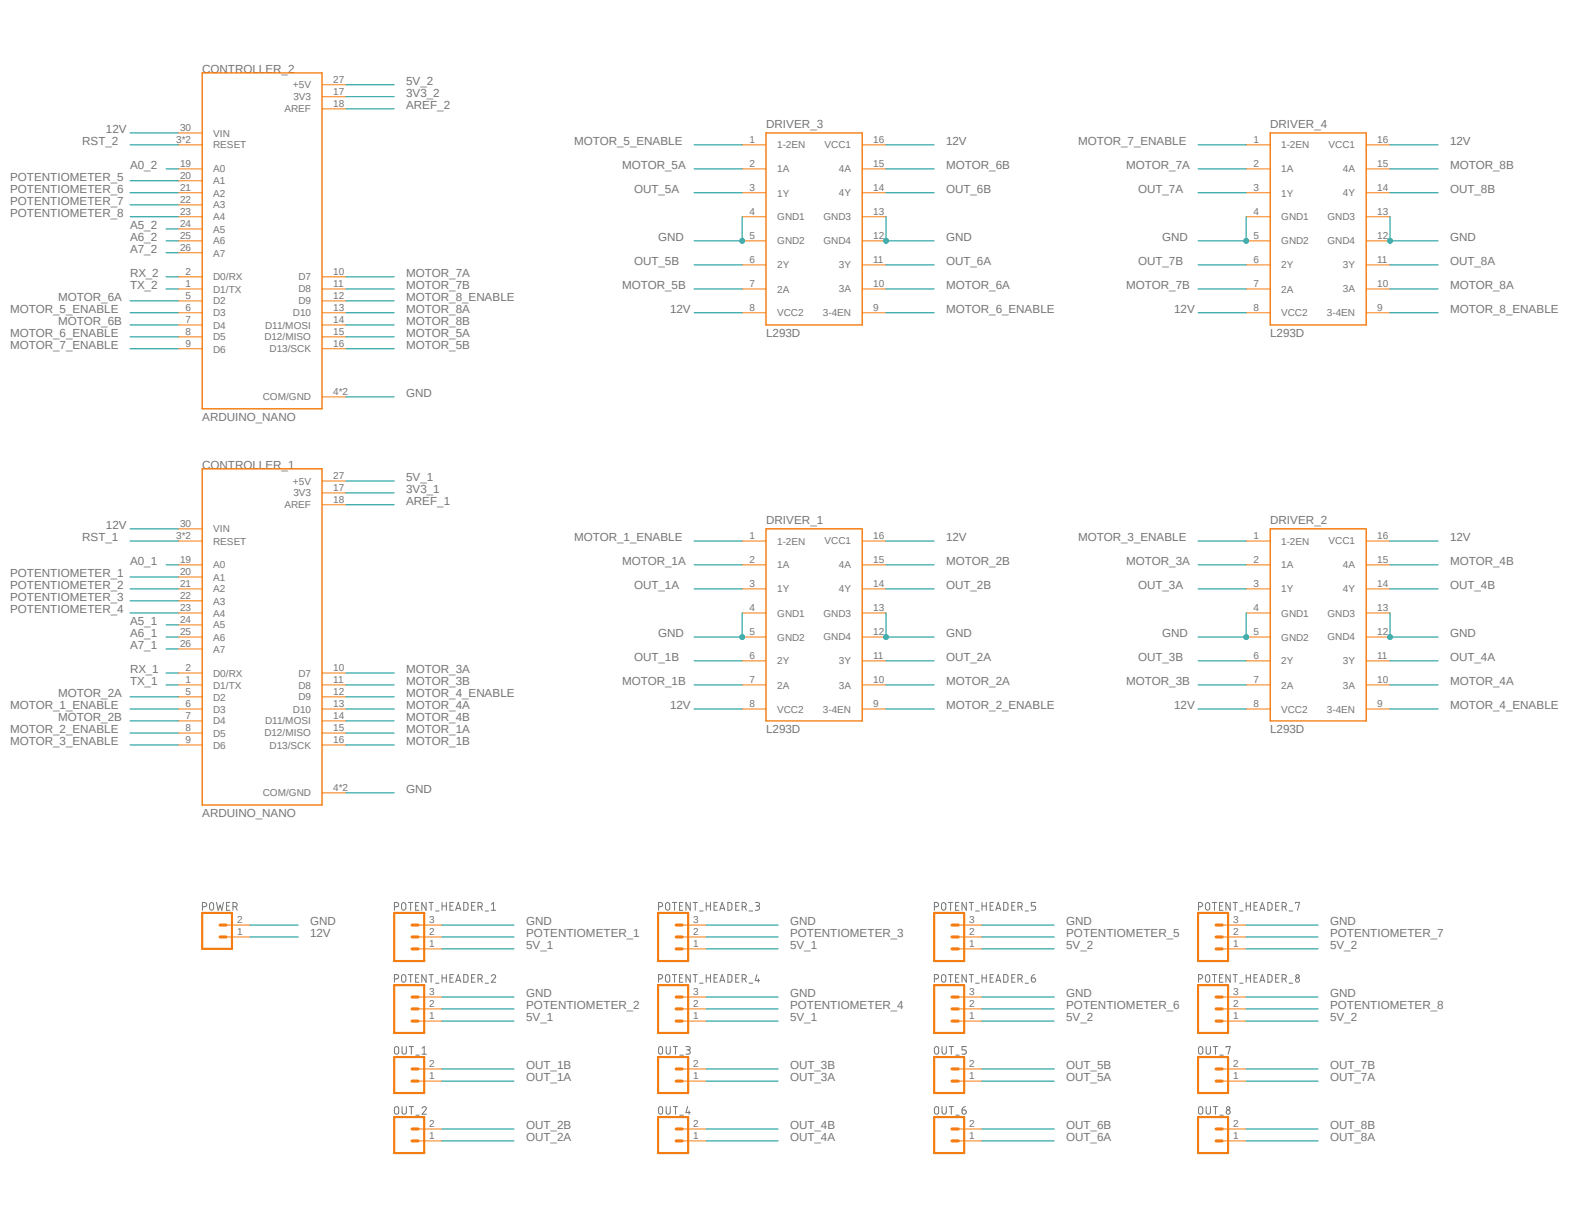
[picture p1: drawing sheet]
<svg xmlns="http://www.w3.org/2000/svg" width="279mm" height="216mm" viewBox="0 0 279 216" stroke-linecap="round" stroke-linejoin="round" font-family="sans-serif">
<path d="M1.2 10.8l277 194.3M278.2 10.8l-277 194.3" fill="none" stroke="#fff" stroke-width=".18"/>
<g fill="none" stroke="#757575" stroke-width=".18">
<path d="M36 161.1l.7-.1a.4 .4 0 0 0-.3-.6h-.4v1.4M37.3 160.6l.3-.2 .3 .2 .1 .8-.4 .4-.3-.3zM38.5 160.4l.3 1.4 .3-1 .3 1 .3-1.4M40.3 161h.4M40.9 160.4h-.6v1.4h.6M41.4 161.1l.7-.1a.4 .4 0 0 0-.3-.6h-.4v1.4M41.9 161.1l.3 .7M70.1 161.1h.6a.4 .4 0 0 0 .2-.5 .4 .4 0 0 0-.4-.2h-.4v1.4M70.1 173.9h.4a.39 .39 0 0 0 .4-.2 .39 .39 0 0 0-.2-.5h-.6v1.3M71.4 160.6l.1-.2a.41 .41 0 0 1 .6 .3v.7a.4 .4 0 0 1-.3 .3 .4 .4 0 0 1-.4-.2zM71.5 173.2a.4 .4 0 0 1 .6 .4v.6a.38 .38 0 0 1-.3 .3 .38 .38 0 0 1-.4-.3v-.6zM72.6 160.4h.8"/>
<path d="M72.6 173.2h.8M73 160.4v1.4M73 173.2v1.3M73.9 161h.4M73.9 173.8h.4M74.5 160.4h-.6v1.4h.6M74.5 173.2h-.6v1.3h.6M75.7 160.4v1.4l-.7-1.4v1.4M75.7 173.2v1.3l-.7-1.3v1.3M76.2 160.4h.8M76.2 173.2h.8M76.6 160.4v1.4"/>
<path d="M76.6 173.2v1.3M77.4 161.9h.6M77.4 174.7h.6M78.6 161h.7M78.6 160.4v1.4M78.6 173.2v1.3M78.6 173.8h.7M79.3 160.4v1.4M79.3 173.2v1.3M80 161h.4M80 173.8h.4M80.6 160.4h-.6v1.4h.6"/>
<path d="M80.6 173.2h-.6v1.3h.6M81 161.8l.4-1.4 .5 1.4M81 174.5l.4-1.3 .5 1.3M81.1 161.4h.7M81.1 174.2h.7M82.4 160.4h.4l.3 .2v.9l-.3 .3h-.4zM82.4 173.2h.6a1.06 1.06 0 0 1 0 1.3h-.6zM83.8 161h.5M83.8 173.8h.5M84.5 160.4h-.7v1.4h.7M84.5 173.2h-.7v1.3h.7M85 161.1h.6a.4 .4 0 0 0 .1-.5 .4 .4 0 0 0-.4-.2h-.3v1.4"/>
<path d="M85 173.9h.3a.39 .39 0 0 0 .4-.2 .39 .39 0 0 0-.1-.5h-.6v1.3M85.4 161.1l.3 .7M85.4 173.9l.3 .6M86.2 161.9h.6M86.2 174.7h.6M87.3 173.5a.37 .37 0 0 1 .6-.3 .37 .37 0 0 1 .1 .6l-.7 .7h.8M87.3 161.8h.8M87.3 160.7l.4-.3v1.4M117.1 161.1h.5a.4 .4 0 0 0 .2-.4 .4 .4 0 0 0-.4-.3h-.3v1.4M117.1 173.9h.3a.38 .38 0 0 0 .4-.3 .38 .38 0 0 0-.4-.4h-.3v1.3M118.3 160.6l.4-.2 .3 .2v.8l-.1 .3a.41 .41 0 0 1-.6-.3zM118.3 173.4a.4 .4 0 0 1 .5-.2 .4 .4 0 0 1 .2 .4v.7l-.1 .2h-.4l-.2-.3z"/>
<path d="M119.5 160.4h.8M119.5 173.2h.8M119.9 160.4v1.4M119.9 173.2v1.3M120.8 161h.4M120.8 173.8h.4M121.4 160.4h-.6v1.4h.6M121.4 173.2h-.6v1.3h.6M122.7 160.4v1.4l-.8-1.4v1.4M122.7 173.2v1.3l-.8-1.3v1.3M123.2 160.4h.8M123.2 173.2h.8"/>
<path d="M123.6 160.4v1.4M123.6 173.2v1.3M124.3 161.9h.7M124.3 174.7h.7M125.5 161h.8M125.5 173.8h.8M125.5 160.4v1.4M125.5 173.2v1.3M126.3 160.4v1.4M126.3 173.2v1.3M126.9 161h.5M126.9 173.8h.5"/>
<path d="M127.5 160.4h-.6v1.4h.6M127.5 173.2h-.6v1.3h.6M127.9 161.8l.5-1.4 .4 1.4M127.9 174.5l.5-1.3 .4 1.3M128 161.4h.7M128 174.2h.7M129.4 160.4h.4l.2 .2 .1 .8-.3 .4h-.4zM129.4 173.2h.5a1.06 1.06 0 0 1 0 1.3h-.5zM130.8 161h.4M130.8 173.8h.4M131.4 160.4h-.6v1.4h.6M131.4 173.2h-.6v1.3h.6"/>
<path d="M131.9 161.1h.4l.3-.1a.41 .41 0 0 0-.3-.6h-.4v1.4M131.9 173.9h.4a.4 .4 0 0 0 .3-.3 .4 .4 0 0 0-.1-.4h-.6v1.3M132.3 161.1l.4 .7M132.3 173.9l.4 .6M133.1 161.9h.7M133.1 174.7h.7M134.2 160.4h.5l.3 .2-.1 .3-.5 .1M134.5 173.2l-.3 1h.8M134.6 161h.2a.4 .4 0 0 1 .2 .5 .4 .4 0 0 1-.4 .3h-.4M134.8 173.9v.6M166.1 161.1h.6a.4 .4 0 0 0 .1-.5 .4 .4 0 0 0-.3-.2h-.4v1.4M166.1 173.9h.4a.39 .39 0 0 0 .3-.2 .39 .39 0 0 0-.1-.5h-.6v1.3"/>
<path d="M167.4 160.6l.1-.2a.41 .41 0 0 1 .6 .3v.7a.4 .4 0 0 1-.3 .3 .4 .4 0 0 1-.4-.2zM167.5 173.2a.4 .4 0 0 1 .6 .4v.7l-.2 .2h-.4a1.06 1.06 0 0 1 0-1.3zM168.6 160.4h.7M168.6 173.2h.7M169 160.4v1.4M169 173.2v1.3M169.8 161h.5M169.8 173.8h.5M170.4 160.4h-.6v1.4h.6M170.4 173.2h-.6v1.3h.6M171.7 160.4v1.4l-.7-1.4v1.4M171.7 173.2v1.3l-.7-1.3v1.3"/>
<path d="M172.3 160.4h.7M172.3 173.2h.7M172.6 160.4v1.4M172.6 173.2v1.3M173.4 161.9h.6M173.4 174.7h.6M174.5 161h.8M174.5 173.8h.8M174.5 160.4v1.4M174.5 173.2v1.3M175.3 160.4v1.4M175.3 173.2v1.3"/>
<path d="M176 161h.4M176 173.8h.4M176.6 160.4h-.6v1.4h.6M176.6 173.2h-.6v1.3h.6M177 161.8l.4-1.4 .5 1.4M177 174.5l.4-1.3 .5 1.3M177.1 161.4h.7M177.1 174.2h.7M178.4 160.4h.4l.3 .2v.9l-.3 .3h-.4zM178.4 173.2h.6a1.06 1.06 0 0 1 0 1.3h-.6zM179.8 161h.5M179.8 173.8h.5"/>
<path d="M180.4 160.4h-.6v1.4h.6M180.4 173.2h-.6v1.3h.6M180.9 161.1h.6a.4 .4 0 0 0 .2-.5 .4 .4 0 0 0-.4-.2h-.4v1.4M180.9 173.9h.4a.39 .39 0 0 0 .4-.2 .39 .39 0 0 0-.2-.5h-.6v1.3M181.4 161.1l.3 .7M181.4 173.9l.3 .6M182.2 161.9h.6M182.2 174.7h.6M183.3 173.8h.5a.38 .38 0 0 1 .2 .5 .38 .38 0 0 1-.5 .2l-.2-.2zM183.9 173.2l-.3 .1-.3 .5M184.1 160.4h-.8v.6h.5a.39 .39 0 0 1 .3 .4 .39 .39 0 0 1-.3 .4h-.5M213 161.1h.4l.3-.1a.41 .41 0 0 0-.3-.6h-.4v1.4"/>
<path d="M213 173.9h.4a.4 .4 0 0 0 .3-.3 .4 .4 0 0 0-.1-.4h-.6v1.3M214.3 160.6l.3-.2 .4 .2v.8l-.2 .3a.41 .41 0 0 1-.6-.3zM214.5 173.2h.3a1.06 1.06 0 0 1 0 1.3 .4 .4 0 0 1-.6-.3v-.6zM215.5 160.4h.7M215.5 173.2h.7M215.9 160.4v1.4M215.9 173.2v1.3M216.7 161h.5M216.7 173.8h.5M217.4 160.4h-.7v1.4h.7M217.4 173.2h-.7v1.3h.7M218.7 160.4v1.4l-.8-1.4v1.4"/>
<path d="M218.7 173.2v1.3l-.8-1.3v1.3M219.2 160.4h.7M219.2 173.2h.7M219.5 160.4v1.4M219.5 173.2v1.3M220.3 161.9h.6M220.3 174.7h.6M221.5 161h.7M221.5 173.8h.7M221.5 160.4v1.4M221.5 173.2v1.3M222.2 160.4v1.4"/>
<path d="M222.2 173.2v1.3M222.9 161h.5M222.9 173.8h.5M223.5 160.4h-.6v1.4h.6M223.5 173.2h-.6v1.3h.6M223.9 161.8l.5-1.4 .4 1.4M223.9 174.5l.5-1.3 .4 1.3M224 161.4h.7M224 174.2h.7M225.3 160.4h.4l.4 .3v.7l-.4 .4h-.4zM225.3 173.2h.6l.1 .2 .1 .8-.2 .3h-.6zM226.7 161h.5"/>
<path d="M226.7 173.8h.5M227.3 160.4h-.6v1.4h.6M227.3 173.2h-.6v1.3h.6M227.9 161.1l.7-.1a.4 .4 0 0 0-.3-.6h-.4v1.4M227.9 173.9h.4a.38 .38 0 0 0 .3-.3 .38 .38 0 0 0-.3-.4h-.4v1.3M228.3 161.1l.3 .7M228.3 173.9l.3 .6M229.1 161.9h.6M229.1 174.7h.6M230.3 160.5v-.1h.7l-.4 1.4M70.1 186.1a.4 .4 0 0 1 .5-.1 .4 .4 0 0 1 .3 .4l-.1 .8a.4 .4 0 0 1-.4 .1 .4 .4 0 0 1-.3-.4zM70.1 196.8a.4 .4 0 0 1 .5-.1 .4 .4 0 0 1 .3 .3l-.1 .8a.4 .4 0 0 1-.4 .2 .4 .4 0 0 1-.3-.4z"/>
<path d="M71.5 186v.9a.38 .38 0 0 0 .3 .4 .38 .38 0 0 0 .4-.4v-.9M71.5 196.6v1a.38 .38 0 0 0 .3 .4 .38 .38 0 0 0 .4-.4v-1M72.7 186h.8M72.7 196.6h.8M73.1 186v1.3M73.1 196.6v1.4M73.9 187.5h.6M73.9 198.2h.6M75 196.9a.37 .37 0 0 1 .5-.3 .37 .37 0 0 1 .1 .6l-.6 .8h.8M75 186.3l.4-.3v1.3M75 187.3h.8M117.2 186h.4a1.06 1.06 0 0 1 0 1.3h-.4a1.06 1.06 0 0 1 0-1.3z"/>
<path d="M117.2 196.7h.4a1.06 1.06 0 0 1 0 1.3h-.4a1.06 1.06 0 0 1 0-1.3zM118.4 186v1.2a.37 .37 0 0 0 .5 .1 .37 .37 0 0 0 .2-.4v-.9M118.4 196.6v1.2a.37 .37 0 0 0 .5 .2 .37 .37 0 0 0 .2-.4v-1M119.7 186h.7M119.7 196.6h.7M120.1 186v1.3M120.1 196.6v1.4M120.8 187.5h.7M120.8 198.2h.7M121.9 186h.7l.1 .2-.1 .3-.5 .1M122.2 196.6l-.3 1.1h.8M122.3 186.6a.39 .39 0 0 1 .4 .2 .39 .39 0 0 1-.2 .5h-.6"/>
<path d="M122.5 197.4v.6M166.3 186h.4a1.06 1.06 0 0 1 0 1.3 .4 .4 0 0 1-.6-.4v-.5zM166.3 196.7h.4a1.06 1.06 0 0 1 0 1.3 .4 .4 0 0 1-.6-.4v-.6zM167.4 186v.9a.39 .39 0 0 0 .3 .4 .39 .39 0 0 0 .4-.1l.1-1.2M167.4 196.6v1a.39 .39 0 0 0 .3 .4 .39 .39 0 0 0 .4-.2l.1-1.2M168.7 186h.8M168.7 196.6h.8M169.1 186v1.3M169.1 196.6v1.4M169.9 187.5h.6M169.9 198.2h.6M171 197.2h.4a.39 .39 0 0 1 .4 .5 .39 .39 0 0 1-.5 .3 .39 .39 0 0 1-.3-.4z"/>
<path d="M171.6 196.6l-.3 .1-.3 .5M171.7 186h-.7v.6h.6l.1 .3a.31 .31 0 0 1-.3 .4h-.4M213.2 186a.4 .4 0 0 1 .6 .4v.5a.39 .39 0 0 1-.3 .4 .39 .39 0 0 1-.4-.1 1.16 1.16 0 0 1 .1-1.2zM213.2 196.7a.4 .4 0 0 1 .6 .3v.6a.39 .39 0 0 1-.3 .4 .39 .39 0 0 1-.4-.2 1.16 1.16 0 0 1 .1-1.1zM214.4 186v1.2a.4 .4 0 0 0 .5 .1 .4 .4 0 0 0 .2-.4v-.9M214.4 196.6v1.2a.4 .4 0 0 0 .5 .2 .4 .4 0 0 0 .2-.4v-1M215.6 186h.8M215.6 196.6h.8M216 186v1.3M216 196.6v1.4M216.8 187.5h.6M216.8 198.2h.6"/>
<path d="M217.9 186.1v-.1h.8l-.4 1.3"/>
<circle cx="230.6" cy="174.2" r=".38"/>
<circle cx="230.6" cy="173.5" r=".31"/>
<circle cx="218.3" cy="197.6" r=".38"/>
<circle cx="218.3" cy="196.9" r=".31"/>
</g>
<path d="M35.9 13h21.3v59.6h-21.3zM136.1 23.6h17.1v34.1h-17.1zM225.8 23.6h17v34.1h-17zM35.9 83.3h21.3v59.7h-21.3zM136.1 94h17.1v34.1h-17.1zM225.8 94h17v34.1h-17z" fill="none" stroke="#f57c10" stroke-width=".25"/>
<g fill="none" stroke="#f57c10" stroke-width=".18">
<path d="M57.2 17.2h4.3M57.2 19.3h4.3M57.2 15.1h4.3M31.7 25.7h4.2M31.7 23.6h4.2M31.7 32.1h4.2M31.7 34.2h4.2M31.7 36.4h4.2M31.7 38.5h4.2M31.7 30h4.2M131.9 25.7h4.2M131.9 34.2h4.2"/>
<path d="M131.9 38.5h4.2M131.9 30h4.2M153.2 25.7h4.3M153.2 34.2h4.3M153.2 38.5h4.3M153.2 30h4.3M221.5 25.7h4.3M221.5 34.2h4.3M221.5 38.5h4.3M221.5 30h4.3M242.8 25.7h4.3M242.8 34.2h4.3"/>
<path d="M242.8 38.5h4.3M242.8 30h4.3M31.7 51.4h4.2M31.7 49.2h4.2M31.7 53.5h4.2M31.7 44.9h4.2M31.7 55.6h4.2M31.7 57.7h4.2M31.7 59.9h4.2M31.7 40.7h4.2M31.7 42.8h4.2M57.2 51.4h4.3"/>
<path d="M57.2 49.2h4.3M57.2 53.5h4.3M57.2 55.6h4.3M57.2 57.7h4.3M57.2 59.9h4.3M131.9 51.4h4.2M131.9 55.6h4.2M131.9 42.8h4.2M131.9 47.1h4.2M153.2 51.4h4.3M153.2 55.6h4.3M153.2 42.8h4.3"/>
<path d="M153.2 47.1h4.3M221.5 51.4h4.3M221.5 55.6h4.3M221.5 42.8h4.3M221.5 47.1h4.3M242.8 51.4h4.3M242.8 55.6h4.3M242.8 42.8h4.3M242.8 47.1h4.3M31.7 62h4.2M57.2 70.5h4.3M57.2 62h4.3"/>
<path d="M31.7 96.1h4.2M31.7 94h4.2M57.2 87.6h4.3M57.2 89.7h4.3M57.2 85.5h4.3M131.9 96.1h4.2M153.2 96.1h4.3M221.5 96.1h4.3M242.8 96.1h4.3M31.7 119.6h4.2M31.7 115.3h4.2M31.7 102.5h4.2"/>
<path d="M31.7 104.6h4.2M31.7 106.8h4.2M31.7 108.9h4.2M31.7 111h4.2M31.7 113.2h4.2M31.7 100.4h4.2M57.2 119.6h4.3M131.9 104.6h4.2M131.9 108.9h4.2M131.9 113.2h4.2M131.9 100.4h4.2M131.9 117.4h4.2"/>
<path d="M153.2 104.6h4.3M153.2 108.9h4.3M153.2 113.2h4.3M153.2 100.4h4.3M153.2 117.4h4.3M221.5 104.6h4.3M221.5 108.9h4.3M221.5 113.2h4.3M221.5 100.4h4.3M221.5 117.4h4.3M242.8 104.6h4.3M242.8 108.9h4.3"/>
<path d="M242.8 113.2h4.3M242.8 100.4h4.3M242.8 117.4h4.3M31.7 121.7h4.2M31.7 123.8h4.2M31.7 132.4h4.2M31.7 126h4.2M31.7 128.1h4.2M31.7 130.3h4.2M57.2 121.7h4.3M57.2 123.8h4.3M57.2 132.4h4.3"/>
<path d="M57.2 126h4.3M57.2 128.1h4.3M57.2 130.3h4.3M131.9 121.7h4.2M131.9 126h4.2M153.2 121.7h4.3M153.2 126h4.3M221.5 121.7h4.3M221.5 126h4.3M242.8 121.7h4.3M242.8 126h4.3M57.2 140.9h4.3"/>
<path d="M40.2 166.5h4.2M40.2 164.4h4.2M74.3 166.5h4.3M74.3 164.4h4.3M74.3 168.6h4.3M74.3 179.3h4.3M74.3 177.2h4.3M121.2 166.5h4.3M121.2 164.4h4.3M121.2 168.6h4.3M121.2 179.3h4.3M121.2 177.2h4.3"/>
<path d="M170.3 166.5h4.2M170.3 164.4h4.2M170.3 168.6h4.2M170.3 179.3h4.2M170.3 177.2h4.2M217.2 166.5h4.3M217.2 164.4h4.3M217.2 168.6h4.3M217.2 179.3h4.3M217.2 177.2h4.3M74.3 181.4h4.3M74.3 192.1h4.3"/>
<path d="M74.3 189.9h4.3M121.2 181.4h4.3M121.2 192.1h4.3M121.2 189.9h4.3M170.3 181.4h4.2M170.3 192.1h4.2M170.3 189.9h4.2M217.2 181.4h4.3M217.2 192.1h4.3M217.2 189.9h4.3M74.3 202.7h4.3M74.3 200.6h4.3"/>
<path d="M121.2 202.7h4.3M121.2 200.6h4.3M170.3 202.7h4.2M170.3 200.6h4.2M217.2 202.7h4.3M217.2 200.6h4.3"/>
</g>
<g fill="none" stroke="#f57c10" stroke-width=".38">
<path d="M35.9 162.2h5.3v6.4h-5.3zM70.1 162.2h5.3v8.6h-5.3zM70.1 175h5.3v8.6h-5.3zM117 162.2h5.3v8.6h-5.3zM117 175h5.3v8.6h-5.3zM166 162.2h5.4v8.6h-5.4zM166 175h5.4v8.6h-5.4zM212.9 162.2h5.4v8.6h-5.4zM212.9 175h5.4v8.6h-5.4zM70.1 187.8h5.3v6.4h-5.3zM70.1 198.5h5.3v6.4h-5.3zM117 187.8h5.3v6.4h-5.3z"/>
<path d="M117 198.5h5.3v6.4h-5.3zM166 187.8h5.4v6.4h-5.4zM166 198.5h5.4v6.4h-5.4zM212.9 187.8h5.4v6.4h-5.4zM212.9 198.5h5.4v6.4h-5.4z"/>
</g>
<g fill="none" stroke="#f57c10" stroke-width=".55">
<path d="M39.1 164.4h1.1M39.1 166.5h1.1M73.2 164.4h1.1M73.2 166.5h1.1M73.2 168.6h1.1M73.2 177.2h1.1M73.2 179.3h1.1M120.2 164.4h1M120.2 166.5h1M120.2 168.6h1M120.2 177.2h1M120.2 179.3h1"/>
<path d="M169.2 164.4h1.1M169.2 166.5h1.1M169.2 168.6h1.1M169.2 177.2h1.1M169.2 179.3h1.1M216.2 164.4h1M216.2 166.5h1M216.2 168.6h1M216.2 177.2h1M216.2 179.3h1M73.2 181.4h1.1M73.2 189.9h1.1"/>
<path d="M73.2 192.1h1.1M120.2 181.4h1M120.2 189.9h1M120.2 192.1h1M169.2 181.4h1.1M169.2 189.9h1.1M169.2 192.1h1.1M216.2 181.4h1M216.2 189.9h1M216.2 192.1h1M73.2 200.6h1.1M73.2 202.7h1.1"/>
<path d="M120.2 200.6h1M120.2 202.7h1M169.2 200.6h1.1M169.2 202.7h1.1M216.2 200.6h1M216.2 202.7h1"/>
</g>
<g fill="none" stroke="#009292" stroke-width=".18">
<path d="M23.1 23.6h8.6M157.5 25.7h8.5M247.1 25.7h8.5M123.4 55.6h8.5M212.9 55.6h8.6M23.1 94h8.6M61.5 85.5h8.6M123.4 96.1h8.5M157.5 96.1h8.5M212.9 96.1h8.6M247.1 96.1h8.5M23.1 102.5h8.6"/>
<path d="M23.1 104.6h8.6M23.1 106.8h8.6M23.1 108.9h8.6M131.9 108.9v4.3h-8.5M157.5 100.4h8.5M23.1 126h8.6M23.1 123.8h8.6M23.1 128.1h8.6M23.1 130.3h8.6M23.1 132.4h8.6M123.4 126h8.5M157.5 126h8.5"/>
<path d="M157.5 121.7h8.5M212.9 126h8.6M61.5 140.9h8.6M44.4 166.5h8.6M78.6 168.6h12.8M78.6 166.5h12.8M78.6 179.3h12.8M125.5 168.6h12.8M125.5 166.5h12.8M125.5 179.3h12.8M78.6 181.4h12.8M125.5 181.4h12.8"/>
</g>
<circle cx="131.9" cy="113.2" r=".43" fill="#009292"/>
<g fill="none" stroke="#009292" stroke-width=".18">
<path d="M157.5 108.9v4.3h8.5"/>
<circle cx="131.9" cy="113.2" r=".43"/>
</g>
<circle cx="157.5" cy="113.2" r=".43" fill="#009292"/>
<g fill="none" stroke="#009292" stroke-width=".18">
<path d="M221.5 108.9v4.3h-8.6"/>
<circle cx="157.5" cy="113.2" r=".43"/>
</g>
<circle cx="221.5" cy="113.2" r=".43" fill="#009292"/>
<g fill="none" stroke="#009292" stroke-width=".18">
<path d="M247.1 108.9v4.3h8.5"/>
<circle cx="221.5" cy="113.2" r=".43"/>
</g>
<circle cx="247.1" cy="113.2" r=".43" fill="#009292"/>
<g fill="none" stroke="#009292" stroke-width=".18">
<path d="M131.9 38.5v4.3h-8.5M61.5 70.5h8.6M44.4 164.4h8.6M78.6 164.4h12.8M78.6 177.2h12.8M125.5 164.4h12.8M125.5 177.2h12.8"/>
<circle cx="247.1" cy="113.2" r=".43"/>
</g>
<circle cx="131.9" cy="42.8" r=".43" fill="#009292"/>
<g fill="none" stroke="#009292" stroke-width=".18">
<path d="M157.5 38.5v4.3h8.5"/>
<circle cx="131.9" cy="42.8" r=".43"/>
</g>
<circle cx="157.5" cy="42.8" r=".43" fill="#009292"/>
<g fill="none" stroke="#009292" stroke-width=".18">
<path d="M221.5 38.5v4.3h-8.6"/>
<circle cx="157.5" cy="42.8" r=".43"/>
</g>
<circle cx="221.5" cy="42.8" r=".43" fill="#009292"/>
<g fill="none" stroke="#009292" stroke-width=".18">
<path d="M247.1 38.5v4.3h8.5"/>
<circle cx="221.5" cy="42.8" r=".43"/>
</g>
<circle cx="247.1" cy="42.8" r=".43" fill="#009292"/>
<g fill="none" stroke="#009292" stroke-width=".18">
<path d="M61.5 15.1h8.6M61.5 17.2h8.6M61.5 19.3h8.6M23.1 32.1h8.6M23.1 34.2h8.6M23.1 36.4h8.6M23.1 38.5h8.6M23.1 25.7h8.6M29.5 30h2.2M123.4 34.2h8.5M123.4 25.7h8.5M123.4 30h8.5"/>
<path d="M157.5 34.2h8.5M157.5 30h8.5M212.9 34.2h8.6M212.9 25.7h8.6M212.9 30h8.6M247.1 34.2h8.5M247.1 30h8.5M23.1 53.5h8.6M23.1 55.6h8.6M23.1 57.7h8.6M23.1 59.9h8.6M29.5 51.4h2.2"/>
<path d="M29.5 49.2h2.2M29.5 44.9h2.2M29.5 42.8h2.2M29.5 40.7h2.2M61.5 53.5h8.6M61.5 51.4h8.6M61.5 55.6h8.6M61.5 57.7h8.6M61.5 59.9h8.6M61.5 49.2h8.6M123.4 51.4h8.5M123.4 47.1h8.5"/>
<path d="M157.5 51.4h8.5M157.5 55.6h8.5M157.5 47.1h8.5M212.9 51.4h8.6M212.9 47.1h8.6M247.1 51.4h8.5M247.1 55.6h8.5M247.1 47.1h8.5M23.1 62h8.6M61.5 62h8.6M23.1 96.1h8.6M61.5 87.6h8.6"/>
<path d="M61.5 89.7h8.6M29.5 100.4h2.2M29.5 119.6h2.2M29.5 111h2.2M29.5 113.2h2.2M29.5 115.3h2.2M61.5 119.6h8.6M123.4 100.4h8.5M123.4 104.6h8.5M123.4 117.4h8.5M157.5 104.6h8.5M157.5 117.4h8.5"/>
<path d="M212.9 100.4h8.6M212.9 104.6h8.6M212.9 117.4h8.6M247.1 100.4h8.5M247.1 104.6h8.5M247.1 117.4h8.5M29.5 121.7h2.2M61.5 132.4h8.6M61.5 121.7h8.6M61.5 130.3h8.6M61.5 128.1h8.6M61.5 126h8.6"/>
<path d="M61.5 123.8h8.6M123.4 121.7h8.5M212.9 121.7h8.6M247.1 121.7h8.5M247.1 126h8.5M174.5 164.4h12.9M174.5 177.2h12.9M174.5 166.5h12.9M174.5 179.3h12.9M174.5 168.6h12.9M221.5 164.4h12.8M221.5 177.2h12.8"/>
<path d="M221.5 166.5h12.8M221.5 179.3h12.8M221.5 168.6h12.8M78.6 192.1h12.8M78.6 189.9h12.8M125.5 192.1h12.8M125.5 189.9h12.8M174.5 192.1h12.9M174.5 189.9h12.9M174.5 181.4h12.9M221.5 192.1h12.8M221.5 189.9h12.8"/>
<path d="M221.5 181.4h12.8M78.6 200.6h12.8M78.6 202.7h12.8M125.5 200.6h12.8M125.5 202.7h12.8M174.5 200.6h12.9M174.5 202.7h12.9M221.5 200.6h12.8M221.5 202.7h12.8"/>
<circle cx="247.1" cy="42.8" r=".43"/>
</g>
<g font-size="2.1" fill="#757575">
<text x="35.9" y="13">CONTROLLER_2</text>
<text x="72.2" y="15.1">5V_2</text>
<text x="72.2" y="17.2">3V3_2</text>
<text x="18.8" y="23.6">12V</text>
<text x="72.2" y="19.3">AREF_2</text>
<text x="136.2" y="22.7">DRIVER_3</text>
<text x="225.8" y="22.7">DRIVER_4</text>
<text x="14.6" y="25.7">RST_2</text>
<text x="102" y="25.7">MOTOR_5_ENABLE</text>
<text x="168.1" y="25.7">12V</text>
<text x="191.6" y="25.7">MOTOR_7_ENABLE</text>
<text x="257.7" y="25.7">12V</text>
<text x="1.8" y="32.1">POTENTIOMETER_5</text>
<text x="1.8" y="34.3">POTENTIOMETER_6</text>
<text x="23.1" y="30">A0_2</text>
<text x="110.6" y="30">MOTOR_5A</text>
<text x="112.7" y="34.3">OUT_5A</text>
<text x="168.1" y="30">MOTOR_6B</text>
<text x="168.1" y="34.3">OUT_6B</text>
<text x="200.2" y="30">MOTOR_7A</text>
<text x="202.3" y="34.3">OUT_7A</text>
<text x="257.7" y="30">MOTOR_8B</text>
<text x="257.7" y="34.3">OUT_8B</text>
<text x="1.8" y="36.4">POTENTIOMETER_7</text>
<text x="1.8" y="38.5">POTENTIOMETER_8</text>
<text x="23.1" y="40.7">A5_2</text>
<text x="23.1" y="44.9">A7_2</text>
<text x="23.1" y="42.8">A6_2</text>
<text x="112.7" y="47.1">OUT_5B</text>
<text x="117" y="42.8">GND</text>
<text x="168.1" y="42.8">GND</text>
<text x="168.1" y="47.1">OUT_6A</text>
<text x="202.3" y="47.1">OUT_7B</text>
<text x="206.5" y="42.8">GND</text>
<text x="257.7" y="47.1">OUT_8A</text>
<text x="257.7" y="42.8">GND</text>
<text x="10.3" y="53.5">MOTOR_6A</text>
<text x="23.1" y="51.4">TX_2</text>
<text x="23.1" y="49.2">RX_2</text>
<text x="72.2" y="53.5">MOTOR_8_ENABLE</text>
<text x="72.2" y="51.4">MOTOR_7B</text>
<text x="72.2" y="49.2">MOTOR_7A</text>
<text x="110.6" y="51.4">MOTOR_5B</text>
<text x="168.1" y="51.4">MOTOR_6A</text>
<text x="200.1" y="51.4">MOTOR_7B</text>
<text x="257.7" y="51.4">MOTOR_8A</text>
<text x="1.8" y="55.6">MOTOR_5_ENABLE</text>
<text x="1.8" y="59.9">MOTOR_6_ENABLE</text>
<text x="10.3" y="57.7">MOTOR_6B</text>
<text x="72.2" y="59.9">MOTOR_5A</text>
<text x="72.2" y="57.7">MOTOR_8B</text>
<text x="72.2" y="55.6">MOTOR_8A</text>
<text x="119.1" y="55.6">12V</text>
<text x="136.2" y="59.9">L293D</text>
<text x="168.1" y="55.6">MOTOR_6_ENABLE</text>
<text x="208.7" y="55.6">12V</text>
<text x="225.8" y="59.9">L293D</text>
<text x="257.7" y="55.6">MOTOR_8_ENABLE</text>
<text x="1.8" y="62">MOTOR_7_ENABLE</text>
<text x="72.2" y="62">MOTOR_5B</text>
<text x="72.2" y="70.5">GND</text>
<text x="35.9" y="74.8">ARDUINO_NANO</text>
<text x="35.9" y="83.3">CONTROLLER_1</text>
<text x="72.2" y="85.5">5V_1</text>
<text x="72.2" y="87.6">3V3_1</text>
<text x="72.2" y="89.7">AREF_1</text>
<text x="18.8" y="94">12V</text>
<text x="136.2" y="93.1">DRIVER_1</text>
<text x="225.8" y="93.1">DRIVER_2</text>
<text x="14.6" y="96.1">RST_1</text>
<text x="23.1" y="100.4">A0_1</text>
<text x="102" y="96.1">MOTOR_1_ENABLE</text>
<text x="110.6" y="100.4">MOTOR_1A</text>
<text x="168.1" y="96.1">12V</text>
<text x="168.1" y="100.4">MOTOR_2B</text>
<text x="191.6" y="96.1">MOTOR_3_ENABLE</text>
<text x="200.2" y="100.4">MOTOR_3A</text>
<text x="257.7" y="96.1">12V</text>
<text x="257.7" y="100.4">MOTOR_4B</text>
<text x="1.8" y="102.5">POTENTIOMETER_1</text>
<text x="1.8" y="104.6">POTENTIOMETER_2</text>
<text x="1.8" y="106.8">POTENTIOMETER_3</text>
<text x="112.7" y="104.6">OUT_1A</text>
<text x="168.1" y="104.6">OUT_2B</text>
<text x="202.3" y="104.6">OUT_3A</text>
<text x="257.7" y="104.6">OUT_4B</text>
<text x="1.8" y="108.9">POTENTIOMETER_4</text>
<text x="23.1" y="111">A5_1</text>
<text x="23.1" y="113.2">A6_1</text>
<text x="117" y="113.2">GND</text>
<text x="168.1" y="113.2">GND</text>
<text x="206.5" y="113.2">GND</text>
<text x="257.7" y="113.2">GND</text>
<text x="23.1" y="115.3">A7_1</text>
<text x="23.1" y="119.6">RX_1</text>
<text x="72.2" y="119.6">MOTOR_3A</text>
<text x="112.7" y="117.4">OUT_1B</text>
<text x="168.1" y="117.4">OUT_2A</text>
<text x="202.3" y="117.4">OUT_3B</text>
<text x="257.7" y="117.4">OUT_4A</text>
<text x="1.8" y="126">MOTOR_1_ENABLE</text>
<text x="10.3" y="123.8">MOTOR_2A</text>
<text x="23.1" y="121.7">TX_1</text>
<text x="72.2" y="126">MOTOR_4A</text>
<text x="72.2" y="123.8">MOTOR_4_ENABLE</text>
<text x="72.2" y="121.7">MOTOR_3B</text>
<text x="110.6" y="121.7">MOTOR_1B</text>
<text x="119.1" y="126">12V</text>
<text x="168.1" y="121.7">MOTOR_2A</text>
<text x="168.1" y="126">MOTOR_2_ENABLE</text>
<text x="200.1" y="121.7">MOTOR_3B</text>
<text x="208.7" y="126">12V</text>
<text x="257.7" y="121.7">MOTOR_4A</text>
<text x="257.7" y="126">MOTOR_4_ENABLE</text>
<text x="1.8" y="130.3">MOTOR_2_ENABLE</text>
<text x="10.3" y="128.1">MOTOR_2B</text>
<text x="72.2" y="130.3">MOTOR_1A</text>
<text x="72.2" y="128.1">MOTOR_4B</text>
<text x="136.2" y="130.3">L293D</text>
<text x="225.8" y="130.3">L293D</text>
<text x="1.8" y="132.4">MOTOR_3_ENABLE</text>
<text x="72.2" y="132.4">MOTOR_1B</text>
<text x="72.2" y="140.9">GND</text>
<text x="35.9" y="145.2">ARDUINO_NANO</text>
<text x="55.1" y="166.5">12V</text>
<text x="55.1" y="164.4">GND</text>
<text x="93.5" y="164.4">GND</text>
<text x="93.5" y="166.5">POTENTIOMETER_1</text>
<text x="140.4" y="166.5">POTENTIOMETER_3</text>
<text x="140.4" y="164.4">GND</text>
<text x="189.5" y="164.4">GND</text>
<text x="189.5" y="166.5">POTENTIOMETER_5</text>
<text x="236.4" y="164.4">GND</text>
<text x="236.4" y="166.5">POTENTIOMETER_7</text>
<text x="93.5" y="168.6">5V_1</text>
<text x="140.4" y="168.6">5V_1</text>
<text x="189.5" y="168.6">5V_2</text>
<text x="236.4" y="168.6">5V_2</text>
<text x="93.5" y="179.3">POTENTIOMETER_2</text>
<text x="93.5" y="177.2">GND</text>
<text x="140.4" y="179.3">POTENTIOMETER_4</text>
<text x="140.4" y="177.2">GND</text>
<text x="189.5" y="177.2">GND</text>
<text x="189.5" y="179.3">POTENTIOMETER_6</text>
<text x="236.4" y="177.2">GND</text>
<text x="236.4" y="179.3">POTENTIOMETER_8</text>
<text x="93.5" y="181.4">5V_1</text>
<text x="140.4" y="181.4">5V_1</text>
<text x="189.5" y="181.4">5V_2</text>
<text x="236.4" y="181.4">5V_2</text>
<text x="93.5" y="190">OUT_1B</text>
<text x="140.4" y="190">OUT_3B</text>
<text x="189.5" y="190">OUT_5B</text>
<text x="236.4" y="190">OUT_7B</text>
<text x="93.5" y="192.1">OUT_1A</text>
<text x="140.4" y="192.1">OUT_3A</text>
<text x="189.5" y="192.1">OUT_5A</text>
<text x="236.4" y="192.1">OUT_7A</text>
<text x="93.5" y="200.6">OUT_2B</text>
<text x="93.5" y="202.8">OUT_2A</text>
<text x="140.4" y="202.8">OUT_4A</text>
<text x="140.4" y="200.6">OUT_4B</text>
<text x="189.5" y="200.6">OUT_6B</text>
<text x="189.5" y="202.8">OUT_6A</text>
<text x="236.4" y="200.6">OUT_8B</text>
<text x="236.4" y="202.8">OUT_8A</text>
</g>
<g font-size="1.8" fill="#757575">
<text x="52.1" y="15.7">+5V</text>
<text x="52.2" y="17.8">3V3</text>
<text x="59.2" y="16.9">17</text>
<text x="59.2" y="14.8">27</text>
<text x="32" y="23.3">30</text>
<text x="50.5" y="20">AREF</text>
<text x="59.2" y="19.1">18</text>
<text x="31.3" y="25.4">3*2</text>
<text x="32" y="29.7">19</text>
<text x="37.9" y="26.4">RESET</text>
<text x="37.9" y="24.3">VIN</text>
<text x="133.2" y="25.4">1</text>
<text x="133.2" y="29.7">2</text>
<text x="138.1" y="26.4">1-2EN</text>
<text x="146.6" y="26.4">VCC1</text>
<text x="155.2" y="25.4">16</text>
<text x="155.2" y="29.7">15</text>
<text x="222.8" y="25.4">1</text>
<text x="222.8" y="29.7">2</text>
<text x="227.7" y="26.4">1-2EN</text>
<text x="236.1" y="26.4">VCC1</text>
<text x="244.8" y="25.4">16</text>
<text x="244.8" y="29.7">15</text>
<text x="32" y="31.8">20</text>
<text x="32" y="34">21</text>
<text x="37.9" y="32.8">A1</text>
<text x="37.9" y="34.9">A2</text>
<text x="37.9" y="30.6">A0</text>
<text x="133.2" y="34">3</text>
<text x="138.1" y="30.6">1A</text>
<text x="138.1" y="34.9">1Y</text>
<text x="149.1" y="30.6">4A</text>
<text x="149.1" y="34.9">4Y</text>
<text x="155.2" y="34">14</text>
<text x="222.8" y="34">3</text>
<text x="227.7" y="30.6">1A</text>
<text x="227.7" y="34.9">1Y</text>
<text x="238.7" y="30.6">4A</text>
<text x="238.7" y="34.9">4Y</text>
<text x="244.8" y="34">14</text>
<text x="32" y="36.1">22</text>
<text x="32" y="38.2">23</text>
<text x="32" y="40.4">24</text>
<text x="37.9" y="37">A3</text>
<text x="37.9" y="39.2">A4</text>
<text x="37.9" y="41.3">A5</text>
<text x="133.2" y="38.2">4</text>
<text x="138.1" y="39.2">GND1</text>
<text x="146.3" y="39.2">GND3</text>
<text x="155.2" y="38.2">13</text>
<text x="222.8" y="38.2">4</text>
<text x="227.7" y="39.2">GND1</text>
<text x="235.9" y="39.2">GND3</text>
<text x="244.8" y="38.2">13</text>
<text x="32" y="44.6">26</text>
<text x="32" y="42.5">25</text>
<text x="37.9" y="45.6">A7</text>
<text x="37.9" y="43.4">A6</text>
<text x="133.2" y="42.5">5</text>
<text x="133.2" y="46.8">6</text>
<text x="138.1" y="43.4">GND2</text>
<text x="138.1" y="47.7">2Y</text>
<text x="146.3" y="43.4">GND4</text>
<text x="149.1" y="47.7">3Y</text>
<text x="155.2" y="42.5">12</text>
<text x="155.2" y="46.8">11</text>
<text x="222.8" y="42.5">5</text>
<text x="222.8" y="46.8">6</text>
<text x="227.7" y="43.4">GND2</text>
<text x="227.7" y="47.7">2Y</text>
<text x="235.9" y="43.4">GND4</text>
<text x="238.7" y="47.7">3Y</text>
<text x="244.8" y="42.5">12</text>
<text x="244.8" y="46.8">11</text>
<text x="33" y="51.1">1</text>
<text x="33" y="48.9">2</text>
<text x="33" y="53.2">5</text>
<text x="37.9" y="52">D1/TX</text>
<text x="37.9" y="49.8">D0/RX</text>
<text x="53" y="49.8">D7</text>
<text x="53" y="51.9">D8</text>
<text x="59.2" y="48.9">10</text>
<text x="59.2" y="51.1">11</text>
<text x="59.2" y="53.2">12</text>
<text x="133.2" y="51.1">7</text>
<text x="138.1" y="52">2A</text>
<text x="149.1" y="51.9">3A</text>
<text x="155.2" y="51.1">10</text>
<text x="222.8" y="51.1">7</text>
<text x="227.7" y="52">2A</text>
<text x="238.7" y="51.9">3A</text>
<text x="244.8" y="51.1">10</text>
<text x="33" y="55.3">6</text>
<text x="33" y="57.4">7</text>
<text x="33" y="59.6">8</text>
<text x="37.9" y="54.1">D2</text>
<text x="37.9" y="56.2">D3</text>
<text x="37.9" y="58.4">D4</text>
<text x="47.1" y="58.4">D11/MOSI</text>
<text x="52.1" y="56.2">D10</text>
<text x="53" y="54.1">D9</text>
<text x="59.2" y="55.3">13</text>
<text x="59.2" y="57.4">14</text>
<text x="59.2" y="59.6">15</text>
<text x="133.2" y="55.3">8</text>
<text x="138.1" y="56.2">VCC2</text>
<text x="146.3" y="56.2">3-4EN</text>
<text x="155.2" y="55.3">9</text>
<text x="222.8" y="55.3">8</text>
<text x="227.7" y="56.2">VCC2</text>
<text x="235.8" y="56.2">3-4EN</text>
<text x="244.8" y="55.3">9</text>
<text x="33" y="61.7">9</text>
<text x="37.9" y="60.5">D5</text>
<text x="37.9" y="62.7">D6</text>
<text x="47" y="60.5">D12/MISO</text>
<text x="47.9" y="62.6">D13/SCK</text>
<text x="59.2" y="61.7">16</text>
<text x="46.7" y="71.2">COM/GND</text>
<text x="59.2" y="70.2">4*2</text>
<text x="52.1" y="86.1">+5V</text>
<text x="52.2" y="88.2">3V3</text>
<text x="59.2" y="87.3">17</text>
<text x="59.2" y="89.4">18</text>
<text x="59.2" y="85.2">27</text>
<text x="31.3" y="95.8">3*2</text>
<text x="32" y="93.7">30</text>
<text x="37.9" y="94.6">VIN</text>
<text x="50.5" y="90.3">AREF</text>
<text x="133.2" y="95.8">1</text>
<text x="155.2" y="95.8">16</text>
<text x="222.8" y="95.8">1</text>
<text x="244.8" y="95.8">16</text>
<text x="32" y="100.1">19</text>
<text x="37.9" y="96.8">RESET</text>
<text x="37.9" y="101">A0</text>
<text x="133.2" y="100.1">2</text>
<text x="138.1" y="96.8">1-2EN</text>
<text x="138.1" y="101">1A</text>
<text x="146.6" y="96.7">VCC1</text>
<text x="149.1" y="101">4A</text>
<text x="155.2" y="100.1">15</text>
<text x="222.8" y="100.1">2</text>
<text x="227.7" y="96.8">1-2EN</text>
<text x="227.7" y="101">1A</text>
<text x="236.1" y="96.7">VCC1</text>
<text x="238.7" y="101">4A</text>
<text x="244.8" y="100.1">15</text>
<text x="32" y="102.2">20</text>
<text x="32" y="104.4">21</text>
<text x="32" y="106.5">22</text>
<text x="37.9" y="103.2">A1</text>
<text x="37.9" y="105.3">A2</text>
<text x="37.9" y="107.4">A3</text>
<text x="133.2" y="104.4">3</text>
<text x="138.1" y="105.3">1Y</text>
<text x="149.1" y="105.3">4Y</text>
<text x="155.2" y="104.4">14</text>
<text x="222.8" y="104.4">3</text>
<text x="227.7" y="105.3">1Y</text>
<text x="238.7" y="105.3">4Y</text>
<text x="244.8" y="104.4">14</text>
<text x="32" y="108.6">23</text>
<text x="32" y="110.7">24</text>
<text x="32" y="112.9">25</text>
<text x="37.9" y="109.6">A4</text>
<text x="37.9" y="111.7">A5</text>
<text x="37.9" y="113.8">A6</text>
<text x="133.2" y="108.6">4</text>
<text x="133.2" y="112.9">5</text>
<text x="138.1" y="109.6">GND1</text>
<text x="138.1" y="113.8">GND2</text>
<text x="146.3" y="109.6">GND3</text>
<text x="146.3" y="113.8">GND4</text>
<text x="155.2" y="108.6">13</text>
<text x="155.2" y="112.9">12</text>
<text x="222.8" y="108.6">4</text>
<text x="222.8" y="112.9">5</text>
<text x="227.7" y="109.6">GND1</text>
<text x="227.7" y="113.8">GND2</text>
<text x="235.9" y="109.6">GND3</text>
<text x="235.9" y="113.8">GND4</text>
<text x="244.8" y="108.6">13</text>
<text x="244.8" y="112.9">12</text>
<text x="32" y="115">26</text>
<text x="33" y="119.3">2</text>
<text x="37.9" y="116">A7</text>
<text x="59.2" y="119.3">10</text>
<text x="133.2" y="117.1">6</text>
<text x="138.1" y="118.1">2Y</text>
<text x="149.1" y="118.1">3Y</text>
<text x="155.2" y="117.1">11</text>
<text x="222.8" y="117.1">6</text>
<text x="227.7" y="118.1">2Y</text>
<text x="238.7" y="118.1">3Y</text>
<text x="244.8" y="117.1">11</text>
<text x="33" y="121.4">1</text>
<text x="33" y="123.5">5</text>
<text x="33" y="125.7">6</text>
<text x="37.9" y="122.3">D1/TX</text>
<text x="37.9" y="120.2">D0/RX</text>
<text x="37.9" y="124.5">D2</text>
<text x="53" y="120.2">D7</text>
<text x="53" y="122.3">D8</text>
<text x="53" y="124.5">D9</text>
<text x="59.2" y="121.4">11</text>
<text x="59.2" y="123.5">12</text>
<text x="59.2" y="125.7">13</text>
<text x="133.2" y="121.4">7</text>
<text x="133.2" y="125.7">8</text>
<text x="138.1" y="122.3">2A</text>
<text x="149.1" y="122.3">3A</text>
<text x="155.2" y="121.4">10</text>
<text x="155.2" y="125.7">9</text>
<text x="222.8" y="121.4">7</text>
<text x="222.8" y="125.7">8</text>
<text x="227.7" y="122.3">2A</text>
<text x="238.7" y="122.3">3A</text>
<text x="244.8" y="121.4">10</text>
<text x="244.8" y="125.7">9</text>
<text x="33" y="127.8">7</text>
<text x="33" y="130">8</text>
<text x="37.9" y="126.6">D3</text>
<text x="37.9" y="128.7">D4</text>
<text x="37.9" y="130.9">D5</text>
<text x="47" y="130.9">D12/MISO</text>
<text x="47.1" y="128.7">D11/MOSI</text>
<text x="52.1" y="126.6">D10</text>
<text x="59.2" y="127.8">14</text>
<text x="59.2" y="130">15</text>
<text x="138.1" y="126.6">VCC2</text>
<text x="146.3" y="126.6">3-4EN</text>
<text x="227.7" y="126.6">VCC2</text>
<text x="235.8" y="126.6">3-4EN</text>
<text x="33" y="132.1">9</text>
<text x="37.9" y="133">D6</text>
<text x="47.9" y="133">D13/SCK</text>
<text x="59.2" y="132.1">16</text>
<text x="46.7" y="141.5">COM/GND</text>
<text x="59.2" y="140.6">4*2</text>
<text x="42.2" y="166.2">1</text>
<text x="42.2" y="164.1">2</text>
<text x="76.3" y="166.2">2</text>
<text x="76.3" y="164.1">3</text>
<text x="123.2" y="166.2">2</text>
<text x="123.2" y="164.1">3</text>
<text x="172.3" y="166.2">2</text>
<text x="172.3" y="164.1">3</text>
<text x="219.2" y="166.2">2</text>
<text x="219.2" y="164.1">3</text>
<text x="76.3" y="168.3">1</text>
<text x="123.2" y="168.3">1</text>
<text x="172.3" y="168.3">1</text>
<text x="219.2" y="168.3">1</text>
<text x="76.3" y="179">2</text>
<text x="76.3" y="176.9">3</text>
<text x="123.2" y="179">2</text>
<text x="123.2" y="176.9">3</text>
<text x="172.3" y="179">2</text>
<text x="172.3" y="176.9">3</text>
<text x="219.2" y="179">2</text>
<text x="219.2" y="176.9">3</text>
<text x="76.3" y="181.1">1</text>
<text x="123.2" y="181.1">1</text>
<text x="172.3" y="181.1">1</text>
<text x="219.2" y="181.1">1</text>
<text x="76.3" y="191.8">1</text>
<text x="76.3" y="189.7">2</text>
<text x="123.2" y="191.8">1</text>
<text x="123.2" y="189.7">2</text>
<text x="172.3" y="191.8">1</text>
<text x="172.3" y="189.7">2</text>
<text x="219.2" y="191.8">1</text>
<text x="219.2" y="189.7">2</text>
<text x="76.3" y="202.4">1</text>
<text x="76.3" y="200.3">2</text>
<text x="123.2" y="202.4">1</text>
<text x="123.2" y="200.3">2</text>
<text x="172.3" y="202.4">1</text>
<text x="172.3" y="200.3">2</text>
<text x="219.2" y="202.4">1</text>
<text x="219.2" y="200.3">2</text>
</g>
</svg>
